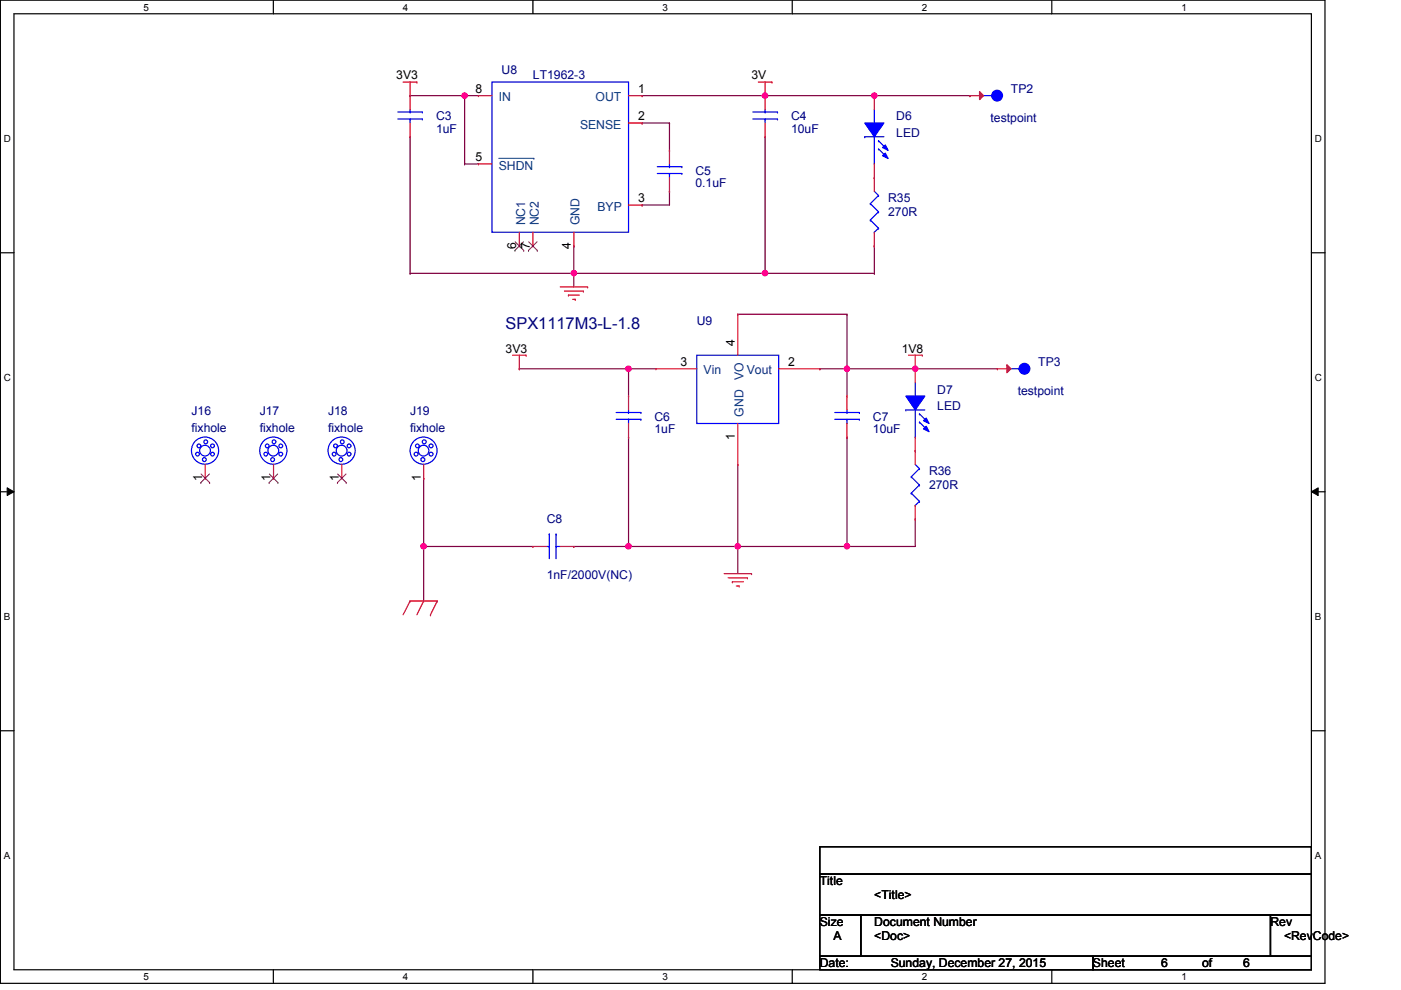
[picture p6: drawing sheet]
<svg xmlns="http://www.w3.org/2000/svg" width="297mm" height="210mm" viewBox="0 0 297 210" stroke-linecap="round" stroke-linejoin="round" font-family="sans-serif">
<path d="M.1 0h280.8v208.5h-280.8zM3 2.9h275v202.7h-275z" fill="none" stroke="#000" stroke-width=".25"/>
<g fill="#fff">
<path d="M30.4 .3h1.2v2.4h-1.2z"/>
<path d="M30.4 205.9h1.2v2.3h-1.2z"/>
</g>
<path d="M58 0v2.9M58 205.6v2.9" fill="none" stroke="#000" stroke-width=".25"/>
<g fill="#fff">
<path d="M85.4 .3h1.2v2.4h-1.2z"/>
<path d="M85.4 205.9h1.2v2.3h-1.2z"/>
</g>
<path d="M113 0v2.9M113 205.6v2.9" fill="none" stroke="#000" stroke-width=".25"/>
<g fill="#fff">
<path d="M140.5 .3h1.1v2.4h-1.1z"/>
<path d="M140.5 205.9h1.1v2.3h-1.1z"/>
</g>
<path d="M168 0v2.9M168 205.6v2.9" fill="none" stroke="#000" stroke-width=".25"/>
<g fill="#fff">
<path d="M195.4 .3h1.2v2.4h-1.2z"/>
<path d="M195.4 205.9h1.2v2.3h-1.2z"/>
</g>
<path d="M223 0v2.9M223 205.6v2.9" fill="none" stroke="#000" stroke-width=".25"/>
<g fill="#fff">
<path d="M250.5 .3h1.1v2.4h-1.1z"/>
<path d="M250.5 205.9h1.1v2.3h-1.1z"/>
<path d="M.8 28.2h1.5v2.4h-1.5z"/>
<path d="M278.8 28.2h1.4v2.4h-1.4z"/>
<path d="M.8 78.9h1.5v2.3h-1.5z"/>
<path d="M278.8 78.9h1.4v2.3h-1.4z"/>
</g>
<path d="M.1 53.6h2.9M278 53.6h2.9" fill="none" stroke="#000" stroke-width=".25"/>
<g fill="#fff">
<path d="M.8 129.6h1.4v2.3h-1.4z"/>
<path d="M278.8 129.6h1.3v2.3h-1.3z"/>
</g>
<path d="M.1 104.3h2.9M278 104.3h2.9" fill="none" stroke="#000" stroke-width=".25"/>
<path d="M1.5 103.4l1.5 .9-1.5 .8zM278 104.3l1.5-.9v1.7z" fill="#000"/>
<path d="M1.5 103.4l1.5 .9-1.5 .8zM278 104.3l1.5-.9v1.7z" fill="none" stroke="#000" stroke-width=".21"/>
<g fill="#fff">
<path d="M.8 180.3h1.4v2.3h-1.4z"/>
<path d="M278.8 180.3h1.3v2.3h-1.3z"/>
</g>
<path d="M.1 154.9h2.9M278 154.9h2.9" fill="none" stroke="#000" stroke-width=".25"/>
<g fill="none" stroke="#800040" stroke-width=".25">
<path d="M86.9 29h.1M86.9 20.3h.1M86.9 29v29M86.9 20.3h11.6M98.5 34.8h.1M98.5 20.3h.1M98.5 34.8h2.9M98.5 20.3v14.5M86.9 58h.1M86.9 58h34.8M121.7 52.2h.1M121.7 58h.1"/>
<path d="M121.7 52.2v8.6"/>
</g>
<circle cx="98.5" cy="20.3" r=".56" fill="#f0f"/>
<circle cx="98.5" cy="20.3" r=".56" fill="none" stroke="#f0f" stroke-width=".25"/>
<path d="M98.5 20.3h.1M98.5 20.3h2.9M136.1 26.1h.1M136.1 20.3h.1M136.1 20.3h26.1M136.1 26.1h5.8M141.9 26.1h.1M141.9 26.1v5.8M136.1 43.5h.1M141.9 40.6h.1M141.9 40.6v2.9h-5.8" fill="none" stroke="#800040" stroke-width=".25"/>
<circle cx="162.2" cy="20.3" r=".56" fill="#f0f"/>
<circle cx="162.2" cy="20.3" r=".56" fill="none" stroke="#f0f" stroke-width=".25"/>
<path d="M162.2 29h.1M162.2 29v29h-40.5M121.7 58h.1" fill="none" stroke="#800040" stroke-width=".25"/>
<circle cx="162.2" cy="57.9" r=".56" fill="#f0f"/>
<circle cx="162.2" cy="57.9" r=".56" fill="none" stroke="#f0f" stroke-width=".25"/>
<circle cx="121.7" cy="57.9" r=".56" fill="#f0f"/>
<circle cx="121.7" cy="57.9" r=".56" fill="none" stroke="#f0f" stroke-width=".25"/>
<path d="M110.1 78.2h.1M110.1 78.2h23.2M133.3 78.2h.1M133.3 78.2v5.8" fill="none" stroke="#800040" stroke-width=".25"/>
<circle cx="133.2" cy="78.2" r=".56" fill="#f0f"/>
<circle cx="133.2" cy="78.2" r=".56" fill="none" stroke="#f0f" stroke-width=".25"/>
<path d="M133.3 78.2h.1M133.3 78.2h5.8M133.3 92.7h.1M133.3 92.7v23.2h-11.6M179.6 92.7h.1M179.6 92.7v23.2M121.7 115.9h.1" fill="none" stroke="#800040" stroke-width=".25"/>
<circle cx="179.6" cy="115.8" r=".56" fill="#f0f"/>
<circle cx="179.6" cy="115.8" r=".56" fill="none" stroke="#f0f" stroke-width=".25"/>
<path d="M156.4 66.6h.1M156.4 66.6h23.2M173.8 78.2h.1M179.6 66.6h.1M179.6 66.6v11.6h-5.8M156.4 98.5h.1M156.4 98.5v17.4M156.4 115.9h.1M156.4 115.9h23.2" fill="none" stroke="#800040" stroke-width=".25"/>
<circle cx="179.6" cy="78.2" r=".56" fill="#f0f"/>
<circle cx="179.6" cy="78.2" r=".56" fill="none" stroke="#f0f" stroke-width=".25"/>
<path d="M179.6 78.2h.1M179.6 78.2v5.8M179.6 78.2h14.5" fill="none" stroke="#800040" stroke-width=".25"/>
<circle cx="194" cy="78.2" r=".56" fill="#f0f"/>
<circle cx="194" cy="78.2" r=".56" fill="none" stroke="#f0f" stroke-width=".25"/>
<path d="M162.2 20.3h23.2M185.4 20.3h.1M156.4 115.9h.1M156.4 115.9v5.7" fill="none" stroke="#800040" stroke-width=".25"/>
<circle cx="185.4" cy="20.3" r=".56" fill="#f0f"/>
<circle cx="185.4" cy="20.3" r=".56" fill="none" stroke="#f0f" stroke-width=".25"/>
<g fill="none" stroke="#800040" stroke-width=".25">
<path d="M185.4 20.3h20.3M205.7 20.3h.1M162.2 58h23.2M185.4 58h.1M185.4 52.2h.1M185.4 52.2v5.8M194.1 78.2h.1M194.1 78.2h17.4M89.8 101.4h.1M89.8 101.4v14.5M179.6 115.9h.1M194.1 110.1h.1"/>
<path d="M194.1 110.1v5.8h-14.5"/>
</g>
<circle cx="89.8" cy="115.8" r=".56" fill="#f0f"/>
<circle cx="89.8" cy="115.8" r=".56" fill="none" stroke="#f0f" stroke-width=".25"/>
<path d="M89.8 115.9h.1M89.8 115.9h23.2M89.8 115.9v11.5M133.3 115.9h.1M133.3 115.9h23.1" fill="none" stroke="#800040" stroke-width=".25"/>
<circle cx="156.4" cy="115.8" r=".56" fill="#f0f"/>
<circle cx="156.4" cy="115.8" r=".56" fill="none" stroke="#f0f" stroke-width=".25"/>
<circle cx="133.2" cy="115.8" r=".56" fill="#f0f"/>
<circle cx="133.2" cy="115.8" r=".56" fill="none" stroke="#f0f" stroke-width=".25"/>
<g fill="none" stroke="#f00" stroke-width=".25">
<path d="M85.5 17.4h2.9M86.9 17.4v5.8M88.4 17.4h.1M160.8 17.4h2.9M162.2 17.4v2.9M163.7 17.4h.1M86.9 20.3h.1M86.9 29h.1M86.9 26.1v2.9M141.9 31.9h.1M141.9 31.9v2.9M141.9 37.7v2.9"/>
<path d="M162.2 20.3h.1M141.9 40.6h.1M108.7 75.3h2.8M110.1 78.2h.1M110.1 75.3v2.9M111.5 75.3h.1M118.8 60.8h5.8M119.7 61.7h4M120.5 62.6h.1M120.5 62.6h2.3M121.4 63.5h.6M122 63.5h.1"/>
<path d="M123.7 61.7h.1M124.6 60.8h.1M139.1 78.2h.1M139.1 78.2h8.6M156.4 66.6h.1M156.4 66.6v8.7M165.1 78.2h8.7M173.8 78.2h.1M192.6 75.3h2.9M194.1 78.2h.1M194.1 75.3v2.9M195.5 75.3h.1"/>
<path d="M43.5 98.5v2.9M133.3 84h.1M133.3 92.7h.1M133.3 84v2.9M133.3 89.8v2.9M156.4 98.5h.1M156.4 89.8v8.7M179.6 84h.1M179.6 92.7h.1M179.6 84v2.9M179.6 89.8v2.9M43.5 101.4h.1"/>
<path d="M113 115.9h.1M113 115.9h2.9M118.8 115.9h2.9M121.7 115.9h.1M86.9 127.4h.1M86.9 127.4l-1.4 2.9M86.9 127.4h5.8M89.8 127.4h.1M89.8 127.4l-1.4 2.9M91.3 130.3h.1M92.7 127.4h.1M92.7 127.4l-1.4 2.9"/>
<path d="M153.5 121.6h5.8M154.4 122.5h4.1M155.3 123.4h.1M155.3 123.4h2.3M156.1 124.2h.6M156.7 124.2h.1M158.5 122.5h.1M159.3 121.6h.1"/>
</g>
<path d="M173.8 179.5h104.2v5.8h-104.2zM173.8 185.3h104.2v8.7h-104.2zM173.8 194h8.7v8.7h-8.7zM182.5 194h86.9v8.7h-86.9zM269.4 194h8.6v8.7h-8.6zM173.8 202.7h57.9v2.9h-57.9zM231.7 202.7h46.3v2.9h-46.3z" fill="none" stroke="#000" stroke-width=".25"/>
<g fill="none" stroke="#00f" stroke-width=".25">
<path d="M84.3 25.2h5.2M84.3 23.7h5.2M86.9 23.7h.1M86.9 25.2h.1M86.9 23.2v.5M86.9 25.2v.9M89.5 25.2h.1M89.5 23.7h.1M139.4 36.8h5.2M139.4 35.3h5.2M141.9 35.3h.1M141.9 36.8h.1"/>
<path d="M141.9 34.8v.5M141.9 36.8v.9M144.6 36.8h.1M144.6 35.3h.1M147.7 75.3h17.4v14.5h-17.4zM130.6 88.9h5.3M130.6 87.5h5.3M133.3 87.5h.1M133.3 88.9h.1M133.3 86.9v.6M133.3 88.9v.9M135.9 88.9h.1"/>
<path d="M135.9 87.5h.1M177 88.9h5.2M177 87.5h5.2M179.6 87.5h.1M179.6 88.9h.1M179.6 86.9v.6M179.6 88.9v.9M182.2 88.9h.1M182.2 87.5h.1M115.9 115.9h.6M116.5 115.9h.1M116.5 113.2h.1"/>
<path d="M116.5 113.2v5.2M117.9 113.2h.1M117.9 115.9h.1M117.9 115.9h.9M117.9 113.2v5.2"/>
<circle cx="41.9" cy="96.3" r=".4"/>
<circle cx="42.2" cy="94.5" r=".4"/>
<circle cx="43.3" cy="97.4" r=".42"/>
<circle cx="43.5" cy="95.5" r="2.88"/>
<circle cx="43.5" cy="95.5" r="1.14"/>
<circle cx="43.6" cy="93.7" r=".42"/>
<circle cx="45.1" cy="94.5" r=".4"/>
<circle cx="45.1" cy="96.3" r=".4"/>
</g>
<path d="M42.6 102.3h.1M42.6 100.5l1.8 1.8M44.4 100.5l-1.8 1.8M44.4 102.3h.1" fill="none" stroke="#804000" stroke-width=".21"/>
<circle cx="211.4" cy="20.3" r="1.14" fill="#00f"/>
<g fill="none" stroke="#00f" stroke-width=".25">
<path d="M208.5 20.3h1.8M210.3 20.3h.1"/>
<circle cx="211.4" cy="20.3" r="1.14"/>
</g>
<path d="M207.7 19.4l.8 .9-.8 .8z" fill="#f00"/>
<g fill="none" stroke="#f00" stroke-width=".25">
<path d="M207.7 19.4l.8 .9-.8 .8zM162.2 20.3h.1M162.2 29h.1M162.2 20.3v2.9M162.2 26.1v2.9M205.7 20.3h.1M205.7 20.3h2.8M72.5 98.5v2.9M89.8 98.5v2.9M194.1 95.6h.1M194.1 95.6v2.9M72.5 101.4h.1"/>
<path d="M89.8 101.4h.1M194.1 110.1h.1M194.1 107.1v3"/>
</g>
<g fill="none" stroke="#00f" stroke-width=".25">
<path d="M159.6 25.2h5.2M159.6 23.7h5.2M162.2 23.7h.1M162.2 25.2h.1M162.2 23.2v.5M162.2 25.2v.9M164.8 25.2h.1M164.8 23.7h.1M192.1 86.9h.1M192.1 86.9h4M194.1 84h.1M194.1 92.7h.1"/>
<path d="M194.1 98.5l.8 .9M194.1 81.1v2.9M194.1 86.9v5.8M194.9 99.4h.1M194.9 99.4l-1.7 1.7M193.2 101.1h.1M193.2 104.6h.1M193.2 101.1l1.7 1.7M193.2 104.6l1.7 1.7M194.1 107.1h.1M194.9 102.8h.1M194.9 106.3h.1"/>
<path d="M194.9 102.8l-1.7 1.8M194.9 106.3l-.8 .8"/>
<circle cx="70.8" cy="96.3" r=".4"/>
<circle cx="71.1" cy="94.5" r=".4"/>
<circle cx="72.3" cy="97.4" r=".42"/>
<circle cx="72.4" cy="95.5" r="2.88"/>
<circle cx="72.4" cy="95.5" r="1.14"/>
<circle cx="72.6" cy="93.7" r=".42"/>
<circle cx="74" cy="94.5" r=".4"/>
<circle cx="74" cy="96.3" r=".4"/>
<circle cx="88.2" cy="96.3" r=".42"/>
<circle cx="88.5" cy="94.5" r=".4"/>
<circle cx="89.7" cy="97.4" r=".43"/>
<circle cx="89.8" cy="95.5" r="1.14"/>
<circle cx="89.8" cy="95.5" r="2.87"/>
<circle cx="90" cy="93.7" r=".43"/>
<circle cx="91.4" cy="96.3" r=".42"/>
<circle cx="91.4" cy="94.5" r=".42"/>
</g>
<path d="M71.5 102.3h.1M71.6 100.5l1.8 1.8M73.4 100.5l-1.9 1.8M73.4 102.3h.1" fill="none" stroke="#804000" stroke-width=".21"/>
<path d="M192.1 84h4l-2 2.9z" fill-rule="evenodd" fill="#00f"/>
<path d="M192.1 84h4l-2 2.9z" fill="none" stroke="#00f" stroke-width=".25"/>
<path d="M195.8 90.9l.6-.5 .6 1.1z" fill-rule="evenodd" fill="#00f"/>
<path d="M195.8 90.9l.6-.5 .6 1.1z" fill="none" stroke="#00f" stroke-width=".25"/>
<path d="M195.8 89.2l.6-.6 .6 1.2z" fill-rule="evenodd" fill="#00f"/>
<g fill="none" stroke="#00f" stroke-width=".25">
<path d="M183.3 29h.1M183.3 29h4.1M185.4 26.1h.1M185.4 34.8h.1M185.4 23.2v2.9M185.4 29v5.8M184.5 43.2h.1M184.5 46.7h.1M184.5 43.2l1.8 1.7M184.5 46.7l1.8 1.7M185.4 49.2h.1M185.4 40.6l.9 .8"/>
<path d="M186.3 41.4h.1M186.3 44.9h.1M186.3 48.4h.1M186.3 41.4l-1.8 1.8M186.3 44.9l-1.8 1.8M186.3 48.4l-.9 .8M194.9 87.8h.1M194.9 89.5h.1M194.9 87.8l1.8 1.7M194.9 89.5l1.8 1.7M195.8 89.2l.6-.6 .6 1.2z"/>
<circle cx="56.4" cy="96.3" r=".4"/>
<circle cx="56.7" cy="94.5" r=".4"/>
<circle cx="57.8" cy="97.4" r=".42"/>
<circle cx="57.9" cy="95.5" r="2.88"/>
<circle cx="58" cy="95.5" r="1.14"/>
<circle cx="58.1" cy="93.7" r=".42"/>
<circle cx="59.5" cy="96.3" r=".4"/>
<circle cx="59.5" cy="94.5" r=".4"/>
</g>
<path d="M185.4 37.7h.1M185.4 37.7v2.9M185.4 52.2h.1M185.4 49.2v3M194.1 78.2h.1M194.1 78.2v2.9M58 98.5v2.9M194.1 95.6h.1M194.1 92.7v2.9M58 101.4h.1" fill="none" stroke="#f00" stroke-width=".25"/>
<path d="M57.1 102.3h.1M57.1 100.5l1.8 1.8M58.9 100.5l-1.8 1.8M58.9 102.3h.1" fill="none" stroke="#804000" stroke-width=".21"/>
<path d="M183.3 26.1h4.1l-2 2.9z" fill-rule="evenodd" fill="#00f"/>
<path d="M183.3 26.1h4.1l-2 2.9z" fill="none" stroke="#00f" stroke-width=".25"/>
<path d="M187.1 33l.6-.5 .6 1.1z" fill-rule="evenodd" fill="#00f"/>
<path d="M187.1 33l.6-.5 .6 1.1z" fill="none" stroke="#00f" stroke-width=".25"/>
<path d="M187.1 31.3l.6-.6 .6 1.2z" fill-rule="evenodd" fill="#00f"/>
<path d="M186.3 29.8h.1M186.3 31.6h.1M186.3 29.8l1.7 1.8M186.3 31.6l1.7 1.7M187.1 31.3l.6-.6 .6 1.2z" fill="none" stroke="#00f" stroke-width=".25"/>
<path d="M185.4 20.3h.1M185.4 37.7h.1M185.4 20.3v2.9M185.4 34.8v2.9" fill="none" stroke="#f00" stroke-width=".25"/>
<circle cx="217.2" cy="78.2" r="1.14" fill="#00f"/>
<g fill="none" stroke="#00f" stroke-width=".25">
<path d="M214.3 78.2h1.8M216.1 78.2h.1"/>
<circle cx="217.2" cy="78.2" r="1.14"/>
</g>
<path d="M213.5 77.3l.8 .9-.8 .8z" fill="#f00"/>
<g fill="none" stroke="#f00" stroke-width=".25">
<path d="M101.4 20.3h.1M101.4 34.8h.1M101.4 20.3h2.9M101.4 34.8h2.9M133.3 20.3h2.8M133.3 26.1h2.8M136.1 26.1h.1M136.1 20.3h.1M110.1 52.2h.1M110.1 49.2v3M113 52.2h.1M113 49.2v3"/>
<path d="M121.7 52.2h.1M121.7 49.2v3M133.3 43.5h2.8M136.1 43.5h.1M211.5 78.2h.1M211.5 78.2h2.8M213.5 77.3l.8 .9-.8 .8z"/>
</g>
<path d="M104.3 17.4h29v31.8h-29z" fill="none" stroke="#00f" stroke-width=".25"/>
<path d="M105.7 33.6h7.5M113.2 33.6h.1" fill="none" stroke="#004080" stroke-width=".21"/>
<path d="M109.2 53.1h.1M109.2 51.3l1.8 1.8M111 51.3l-1.8 1.8M111 53.1h.1M112.1 53.1h.1M112.1 51.3l1.8 1.8M113.9 51.3l-1.8 1.8M113.9 53.1h.1" fill="none" stroke="#804000" stroke-width=".21"/>
<circle cx="98.5" cy="20.3" r=".56" fill="#f0f"/>
<circle cx="98.5" cy="20.3" r=".56" fill="none" stroke="#f0f" stroke-width=".25"/>
<circle cx="162.2" cy="20.3" r=".56" fill="#f0f"/>
<circle cx="162.2" cy="20.3" r=".56" fill="none" stroke="#f0f" stroke-width=".25"/>
<circle cx="162.2" cy="57.9" r=".56" fill="#f0f"/>
<circle cx="162.2" cy="57.9" r=".56" fill="none" stroke="#f0f" stroke-width=".25"/>
<circle cx="121.7" cy="57.9" r=".56" fill="#f0f"/>
<circle cx="121.7" cy="57.9" r=".56" fill="none" stroke="#f0f" stroke-width=".25"/>
<circle cx="133.2" cy="78.2" r=".56" fill="#f0f"/>
<circle cx="133.2" cy="78.2" r=".56" fill="none" stroke="#f0f" stroke-width=".25"/>
<circle cx="179.6" cy="115.8" r=".56" fill="#f0f"/>
<circle cx="179.6" cy="115.8" r=".56" fill="none" stroke="#f0f" stroke-width=".25"/>
<circle cx="179.6" cy="78.2" r=".56" fill="#f0f"/>
<circle cx="179.6" cy="78.2" r=".56" fill="none" stroke="#f0f" stroke-width=".25"/>
<circle cx="194" cy="78.2" r=".56" fill="#f0f"/>
<circle cx="194" cy="78.2" r=".56" fill="none" stroke="#f0f" stroke-width=".25"/>
<circle cx="185.4" cy="20.3" r=".56" fill="#f0f"/>
<circle cx="185.4" cy="20.3" r=".56" fill="none" stroke="#f0f" stroke-width=".25"/>
<circle cx="89.8" cy="115.8" r=".56" fill="#f0f"/>
<circle cx="89.8" cy="115.8" r=".56" fill="none" stroke="#f0f" stroke-width=".25"/>
<circle cx="156.4" cy="115.8" r=".56" fill="#f0f"/>
<circle cx="156.4" cy="115.8" r=".56" fill="none" stroke="#f0f" stroke-width=".25"/>
<circle cx="133.2" cy="115.8" r=".56" fill="#f0f"/>
<circle cx="133.2" cy="115.8" r=".56" fill="none" stroke="#f0f" stroke-width=".25"/>
<text font-size="3.5" fill="#000080" x="107.2" y="69.7">SPX1117M3-L-1.8</text>
<g font-size="2.6">
<text x="84" y="16.8">3V3</text>
<text x="159.3" y="16.8">3V</text>
<text x="100.8" y="19.6">8</text>
<text x="135.3" y="19.6">1</text>
<text x="135.3" y="25.4">2</text>
<text x="100.8" y="34.1">5</text>
<text x="135.3" y="42.8">3</text>
<text x="109.5" y="52.7" transform="rotate(-90 109.5 52.7)">6</text>
<text x="112.3" y="52.7" transform="rotate(-90 112.3 52.7)">7</text>
<text x="121" y="52.7" transform="rotate(-90 121 52.7)">4</text>
<text x="107.2" y="74.8">3V3</text>
<text x="144.3" y="77.6">3</text>
<text x="155.8" y="73.3" transform="rotate(-90 155.8 73.3)">4</text>
<text x="167.1" y="77.6">2</text>
<text x="191.2" y="74.8">1V8</text>
<text x="155.8" y="93.3" transform="rotate(-90 155.8 93.3)">1</text>
<text x="42.9" y="101.9" transform="rotate(-90 42.9 101.9)">1</text>
<text x="57.4" y="101.9" transform="rotate(-90 57.4 101.9)">1</text>
<text x="71.8" y="101.9" transform="rotate(-90 71.8 101.9)">1</text>
<text x="89.2" y="101.9" transform="rotate(-90 89.2 101.9)">1</text>
<text x="173.8" y="187.7">Title</text>
<text x="185.4" y="190.6">&lt;Title&gt;</text>
<text x="173.8" y="196.3">Size</text>
<text x="185.4" y="196.3">Document Number</text>
<text x="269.4" y="196.3">Rev</text>
<text x="176.7" y="199.3">A</text>
<text x="185.4" y="199.3">&lt;Doc&gt;</text>
<text x="272.2" y="199.3">&lt;RevCode&gt;</text>
<text x="173.8" y="205.1">Date:</text>
<text x="188.8" y="205.1">Sunday, December 27, 2015</text>
<text x="231.7" y="205.1">Sheet</text>
<text x="246.2" y="205.1">6</text>
<text x="254.9" y="205.1">of</text>
<text x="263.6" y="205.1">6</text>
</g>
<g font-size="2.6" fill="#000080">
<text x="106.3" y="15.7">U8</text>
<text x="113" y="16.8">LT1962-3</text>
<text x="214.3" y="19.7">TP2</text>
<text x="92.5" y="25.5">C3</text>
<text x="92.5" y="28.1">1uF</text>
<text x="167.7" y="25.5">C4</text>
<text x="167.7" y="28.1">10uF</text>
<text x="190" y="25.5">D6</text>
<text x="190" y="29">LED</text>
<text x="210" y="25.8">testpoint</text>
<text x="147.4" y="37.1">C5</text>
<text x="147.4" y="39.7">0.1uF</text>
<text x="188.3" y="42.9">R35</text>
<text x="188.3" y="45.8">270R</text>
<text x="147.7" y="69">U9</text>
<text x="220.1" y="77.6">TP3</text>
<text x="198.7" y="83.4">D7</text>
<text x="215.8" y="83.7">testpoint</text>
<text x="40.6" y="88.1">J16</text>
<text x="55.1" y="88.1">J17</text>
<text x="69.6" y="88.1">J18</text>
<text x="86.9" y="88.1">J19</text>
<text x="138.8" y="89.2">C6</text>
<text x="185.1" y="89.2">C7</text>
<text x="198.7" y="86.9">LED</text>
<text x="40.6" y="91.5">fixhole</text>
<text x="55.1" y="91.5">fixhole</text>
<text x="69.6" y="91.5">fixhole</text>
<text x="86.9" y="91.5">fixhole</text>
<text x="138.8" y="91.8">1uF</text>
<text x="185.1" y="91.8">10uF</text>
<text x="197" y="100.8">R36</text>
<text x="197" y="103.7">270R</text>
<text x="115.9" y="111">C8</text>
<text x="115.9" y="122.8">1nF/2000V(NC)</text>
</g>
<g font-size="2.6" fill="#004080">
<text x="105.7" y="21.5">IN</text>
<text x="126.3" y="21.5">OUT</text>
<text x="123" y="27.3">SENSE</text>
<text x="105.7" y="35.9">SHDN</text>
<text x="111.3" y="47.8" transform="rotate(-90 111.3 47.8)">NC1</text>
<text x="114.2" y="47.8" transform="rotate(-90 114.2 47.8)">NC2</text>
<text x="122.9" y="47.8" transform="rotate(-90 122.9 47.8)">GND</text>
<text x="126.7" y="44.7">BYP</text>
<text x="149.2" y="79.4">Vin</text>
<text x="157.6" y="80.5" transform="rotate(-90 157.6 80.5)">VO</text>
<text x="158.3" y="79.4">Vout</text>
<text x="157.6" y="88.3" transform="rotate(-90 157.6 88.3)">GND</text>
</g>
<g font-size="2.1">
<text x="30.4" y="2.2">5</text>
<text x="85.4" y="2.2">4</text>
<text x="140.5" y="2.2">3</text>
<text x="195.4" y="2.2">2</text>
<text x="250.5" y="2.2">1</text>
<text x=".8" y="30.1">D</text>
<text x="278.8" y="30.1">D</text>
<text x=".8" y="80.8">C</text>
<text x="278.8" y="80.8">C</text>
<text x=".8" y="131.5">B</text>
<text x="278.8" y="131.5">B</text>
<text x=".8" y="182.2">A</text>
<text x="278.8" y="182.2">A</text>
<text x="30.4" y="207.8">5</text>
<text x="85.4" y="207.8">4</text>
<text x="140.5" y="207.8">3</text>
<text x="195.4" y="207.8">2</text>
<text x="250.5" y="207.8">1</text>
</g>
</svg>
